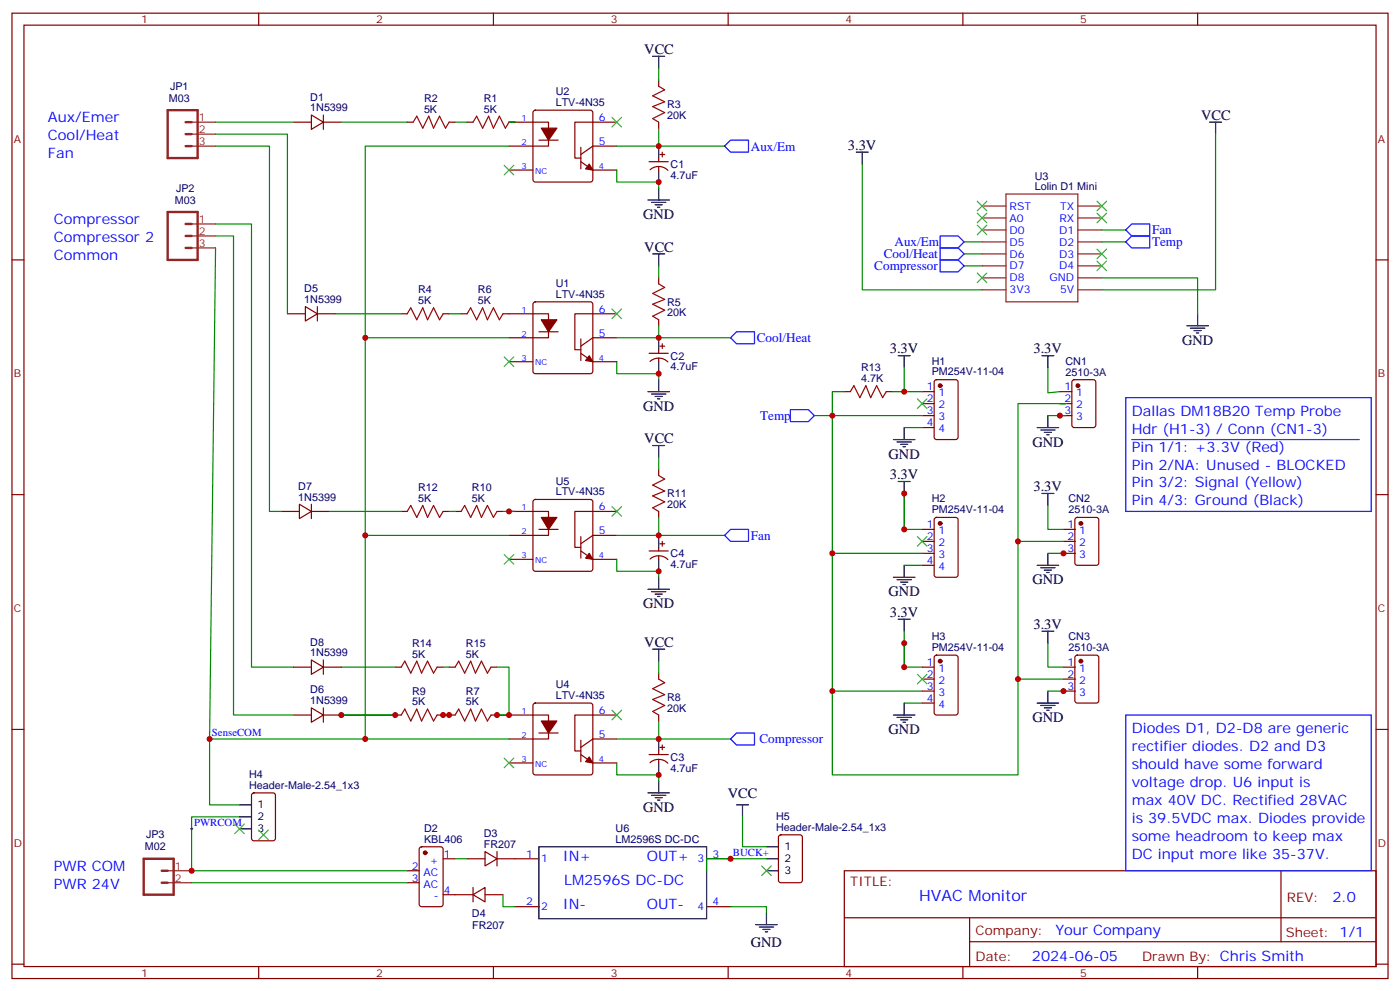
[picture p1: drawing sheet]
<svg xmlns="http://www.w3.org/2000/svg" width="412mm" height="292mm" viewBox="0 0 412 292" stroke-linecap="round" stroke-linejoin="round" font-family="sans-serif">
<g fill="none" stroke="#870000" stroke-width=".35">
<path d="M3.5 3.9h405.4v284.3h-405.4zM7.1 7.4h398.2v277.3h-398.2zM76.2 3.9v3.5M145.3 3.9v3.5M214.5 3.9v3.5M283.6 3.9v3.5M352.8 3.9v3.5M86.4 36h5.3M91.7 33.9l3.5 2.1-3.5 2.1zM95.2 36h5.3M95.2 33.9v4.2M119.9 36h1.8"/>
<path d="M132.3 36h1.8M137.6 36h1.7M149.9 36h11.7v7h-11.7M157.2 32.7l.5-.2h16.2l.5 .2 .2 .5v19.7l-.2 .5-.5 .2h-16.2l-.5-.2-.2-.5v-19.7zM181.7 36h-12.4v10.6h1.8M194 23.6v1.8M194 36v1.7M149.9 50.1h7.1M158.7 41.3h5.7M171.1 43.4v6.3M171.1 47.6l3.5 2.5h7.1M181.7 43h-7.1l-3.5 2.5"/>
<path d="M191.2 47.6h5.6M191.5 50a3.8 3.8 0 0 1 5.2 .2M194 46.6v1M194 49v1.1M194.4 45.5h1.4M195.1 44.8v1.4M3.5 76.6h3.6M405.3 76.6h3.6M84.7 92.4h5.3M90 90.3l3.5 2.1-3.5 2.1zM93.5 92.4h5.3M93.5 90.3v4.2"/>
<path d="M118.2 92.4h1.7M130.5 92.4h1.8M135.8 92.4h1.8M148.2 92.4h13.4v7.1h-11.7M157.2 89.1l.5-.2h16.2l.5 .2 .2 .5v19.8l-.2 .5-.5 .2h-16.2l-.5-.3-.2-.4v-19.8zM158.7 97.7h5.7M171.1 99.8v6.4M181.7 92.4h-12.4v10.6h1.8M181.7 99.5h-7.1l-3.5 2.5M194 81.8v1.8M194 94.2v1.8M149.9 106.5h7.1"/>
<path d="M171.1 104.1l3.5 2.4h7.1M191.2 104.1h5.6M191.5 106.5a3.8 3.8 0 0 1 5.2 .1M194 103v1.1M194 105.5v1M194.4 102h1.4M195.1 101.2v1.5M248.7 115.4h1.8M261.1 115.4h1.7M271.6 115.4h3.6M271.6 118.9h3.6M275.4 112l.5-.2h5.6l.7 .5v16.5l-.4 .6-5.9 .1-.7-.5v-16.5z"/>
<path d="M312.2 115.4h3.5M312.2 118.9h3.5M316 112l.4-.2h5.7l.6 .5 .1 12.9-.5 .7h-5.9l-.6-.4-.1-13zM194 138.3v1.8M271.6 122.4h3.6M271.6 125.9h3.6M312.2 122.4h3.5M3.5 145.7h3.6M82.9 150.6h5.3M88.2 148.5l3.5 2.1-3.5 2.2zM91.7 150.6h5.3M91.7 148.5v4.3"/>
<path d="M118.2 150.6h1.7M130.5 150.6h1.8M134.1 150.6h1.7M146.4 150.6h1.8M149.9 150.6h11.7v7.1h-11.7M157.2 147.3l.5-.2h16.2l.5 .2 .2 .5v19.8l-.2 .5-.5 .2h-16.2l-.5-.3-.2-.4v-19.8zM158.7 155.9h5.7M171.1 158v6.4M181.7 150.6h-12.4v10.6h1.8M181.7 157.7h-7.1l-3.5 2.5M194 150.6v1.8M195.1 159.5v1.4"/>
<path d="M271.6 155.9h3.6M271.6 159.5h3.6M275.4 152.6l.5-.2h5.6l.7 .4v16.5l-.4 .7h-5.9l-.7-.4v-16.5zM313.3 155.9h3.5M313.3 159.5h3.5M316.9 152.6l.4-.2h5.7l.6 .4 .1 13-.5 .7h-5.9l-.6-.5-.1-12.9zM405.3 145.7h3.6M149.9 164.7h7.1M171.1 162.3l3.5 2.4h7.1M191.2 162.3h5.6M191.5 164.7a3.8 3.8 0 0 1 5.2 .1M194 161.2v1.1"/>
<path d="M194 163.7v1M194.4 160.2h1.4M271.6 163h3.6M271.6 166.5h3.6M313.3 163h3.5M86.4 196.5h5.3M91.7 194.4l3.5 2.1-3.5 2.1zM95.2 194.4v4.2M95.2 196.5h5.3M116.4 196.5h1.8M128.8 196.5h1.7M132.3 196.5h1.8"/>
<path d="M144.6 196.5h1.8M194 198.3v1.7M271.6 196.5h3.6M275.4 193.2l.5-.2h5.6l.7 .4v16.5l-.4 .7h-5.9l-.7-.5v-16.4zM313.3 196.5h3.5M316.9 193.2l.4-.2h5.7l.6 .4 .1 13-.5 .6-5.9 .1-.6-.5-.1-12.9zM3.5 214.8h3.6M86.4 210.6h5.3M91.7 208.5l3.5 2.1-3.5 2.1zM95.2 208.5v4.2M95.2 210.6h5.3M116.4 210.6h1.8"/>
<path d="M128.8 210.6h1.7M132.3 210.6h1.8M144.6 210.6h1.8M149.9 210.6h11.7v7.1h-11.7M157.2 207.3l.5-.2h16.2l.5 .2 .2 .5v19.7l-.2 .5-.5 .2h-16.2l-.5-.2-.2-.5v-19.7zM158.7 215.9h5.7M171.1 218v6.4M181.7 210.6h-12.4v10.6h1.8M181.7 217.7h-7.1l-3.5 2.4M194 210.6v1.8M195.1 219.4v1.4M271.6 200h3.6"/>
<path d="M271.6 203.6h3.6M271.6 207.1h3.6M313.3 200h3.5M313.3 203.6h3.5M405.3 214.8h3.6M74.3 233.7l.5-.2h5.6l.7 .5v12.9l-.4 .7-5.9 .1-.7-.5v-13zM149.9 224.7h7.1M171.1 222.3l3.5 2.4h7.1M191.2 222.3h5.6M191.5 224.6a3.8 3.8 0 0 1 5.2 .2M194 221.2v1.1M194 223.7v1"/>
<path d="M194.4 220.1h1.4M119.9 256.5h3.6M119.9 260h3.6M123.7 249.6l.5-.2h5.6l.7 .4v16.5l-.4 .7-5.9 .1-.7-.5v-16.5zM130.5 252.9h3.6M137.6 252.9h5.3M142.9 250.8l3.5 2.1-3.5 2.2zM146.4 252.9h12.3M146.4 250.8v4.3M208.1 252.9h7.1M229.5 246.1l.5-.2h5.7l.6 .4 .1 13-.5 .6-5.9 .1-.6-.5-.1-12.9zM248.7 256.5h156.6v28.2h-156.6z"/>
<path d="M377.3 256.5v20.9M130.5 263.5h8.8M139.3 263.5l3.6-2.1v4.2zM139.3 261.4v4.2M142.9 263.5h5.3M151.7 267.1h7M208.1 267.1h7.1M248.7 270.3h156.5M285.6 277.4h119.6M285.6 270.3v14.1M3.5 284h3.6M76.2 284.7v3.5"/>
<path d="M145.3 284.7v3.5M214.5 284.7v3.5M283.6 284.7v3.5M352.8 284.7v3.5M405.3 284h3.6"/>
</g>
<g fill="#870000" stroke="#870000" stroke-width=".35">
<path d="M159.5 37.7h4.5l-2.4 3.6z"/>
<path d="M173.6 48.3l1 1.8-2.1-.4z"/>
<path d="M159.5 94.2h4.5l-2.4 3.5z"/>
<path d="M173.6 104.8l1 1.7-2.1-.3z"/>
<path d="M159.5 212.4h4.5l-2.4 3.5z"/>
<path d="M173.6 223l1 1.7-2.1-.3z"/>
<path d="M159.5 152.4h4.5l-2.4 3.5z"/>
<path d="M173.6 163l1 1.7-2.1-.3z"/>
<circle cx="125.2" cy="251.2" r=".53"/>
<circle cx="276.9" cy="113.6" r=".53"/>
<circle cx="276.9" cy="154.2" r=".53"/>
<circle cx="276.9" cy="194.7" r=".53"/>
<circle cx="317.5" cy="113.6" r=".53"/>
<circle cx="318.4" cy="154.2" r=".53"/>
<circle cx="318.4" cy="194.7" r=".53"/>
</g>
<g fill="none" stroke="#000" stroke-width=".35">
<path d="M192.3 16.6h3.5M194 16.6v3.5M356.3 36h3.5M358.1 36v3.5M190.9 58.9h6.3M191.9 59.6h4.2M194 43v3.6M194 50.1v3.5M194 55.4v3.5M252.2 44.8h3.6M254 44.8v3.5M192.3 74.8h3.5"/>
<path d="M193 60.3h2.1M193.7 61h.7M194 74.8v3.5M194 99.5v3.5M349.6 96h6.4M350.7 96.7h4.2M351.7 97.4h2.1M352.4 98.1h.7M352.8 92.4v3.6M190.9 115.4h6.3M191.9 116.1h4.2M193 116.8h2.1"/>
<path d="M193.7 117.5h.7M194 106.5v3.6M194 111.8v3.6M264.6 104.8h3.5M266.3 104.8v3.5M306.9 104.8h3.5M308.7 104.8v3.5M192.3 131.2h3.5M194 131.2v3.6M263.2 129.5h6.3M264.2 130.2h4.3M265.3 130.9h2.1"/>
<path d="M266 131.6h.7M266.3 125.9v3.6M305.5 125.9h6.4M306.6 126.6h4.2M307.6 127.4h2.1M308.3 128.1h.7M308.7 122.4v3.5M194 157.7v3.5M264.6 141.8h3.5M266.3 141.8v3.5M306.9 145.3h3.5M308.7 145.3v3.6"/>
<path d="M190.9 173.6h6.3M191.9 174.3h4.2M193 175h2.1M193.7 175.7h.7M194 164.7v3.6M194 170v3.6M263.2 170h6.3M264.2 170.7h4.3M265.3 171.5h2.1M266 172.2h.7M266.3 166.5v3.5M305.5 166.5h6.4"/>
<path d="M306.6 167.2h4.2M307.6 167.9h2.1M308.3 168.6h.7M308.7 163v3.5M192.3 191.2h3.5M194 191.2v3.5M264.6 182.4h3.5M266.3 182.4v3.5M306.9 185.9h3.5M308.7 185.9v3.5M194 217.7v3.5M263.2 210.6h6.3"/>
<path d="M264.2 211.3h4.3M265.3 212h2.1M266 212.7h.7M266.3 207.1v3.5M305.5 207.1h6.4M306.6 207.8h4.2M307.6 208.5h2.1M308.3 209.2h.7M308.7 203.6v3.5M70.6 237.1h3.5M190.9 233.5h6.3M191.9 234.2h4.2"/>
<path d="M193 235h2.1M193.7 235.7h.7M194 224.7v3.5M194 230v3.5M217 237.1h3.5M218.7 237.1v3.5M70.6 244.1h3.5M70.6 240.6h3.5M158.7 249.4h49.4v21.2h-49.4zM225.8 256.5h3.5M225.8 249.4h3.5M225.8 252.9h3.5"/>
<path d="M222.6 272.3h6.4M223.7 273.1h4.2M224.7 273.8h2.1M225.4 274.5h.7M225.8 268.8v3.5"/>
</g>
<g fill="none" stroke="#008700" stroke-width=".35">
<path d="M63.5 39.5h21.2v52.9M63.5 36h22.9M100.5 36h19.4M134.1 36h3.5M149.9 36h1.8M194 20.1v3.5M194 37.7v5.3M358.1 39.5v45.9h-33.5M63.5 43h15.9v107.6h3.5M149.9 43h-42.3v56.5M181.7 50.1v3.5h12.3v1.8M181.7 43h31.7"/>
<path d="M254 48.3v37.1h35.3M63.5 66h10.6v130.5h12.3M63.5 73l-1.8 144.7h88.2M63.5 69.5h5.3v141.1h17.6M194 78.3v3.5M284 78.3h5.3M284 71.3h5.3M284 74.8h5.3M324.6 67.7h7M324.6 71.3h7M98.8 92.4h19.4M132.3 92.4h3.5"/>
<path d="M149.9 99.5h-42.3v58.2M181.7 99.5h12.3M194 96v3.5h21.2M324.6 81.8h28.2v10.6M181.7 106.5v3.6h12.3v1.7M248.7 115.4h-3.5v7h-5.3M262.8 115.4h3.5M266.3 108.3v7.1h5.3M308.7 108.3v7.4l3.5-.3M312.2 118.9h1.8h-14.1v40.6M194 134.8v3.5M266.3 125.9h5.3"/>
<path d="M271.6 122.4h-26.4v40.6h26.4M308.7 122.4h5.3M97 150.6h21.2M132.3 150.6h1.8M148.2 150.6h3.5M149.9 157.7h-42.3v60M181.7 157.7h31.7M194 152.4v5.3M266.3 155.9v-10.6v10.6h5.3M308.7 148.9v7h4.6M313.3 159.5h-13.4v40.5M181.7 164.7v3.6h12.3v1.7"/>
<path d="M245.2 163v40.6h26.4M266.3 166.5h5.3M308.7 163h5.3M100.5 196.5h15.9M130.5 196.5h1.8M146.4 196.5h3.5v14.1h-3.5M194 194.7v3.6M266.3 189.4v7.1h5.3M266.3 185.9v10.6M308.7 189.4v7.1h4.6M61.7 217.7v19.4h8.9M100.5 210.6h15.9"/>
<path d="M130.5 210.6h1.8M181.7 217.7h33.5M194 212.4v5.3M266.3 207.1h5.3M308.7 203.6h5.3M313.3 200h-13.4v28.2h-54.7v-24.6M181.7 224.7v3.5h12.3v1.8M56.4 260h63.5M70.6 240.6h-14.2v15.9h63.5M134.1 252.9h3.5M218.7 240.6v8.8h7.1M225.8 252.9h-17.7v3.6"/>
<path d="M148.2 263.5v3.6h3.5M215.2 267.1h10.6v1.7"/>
</g>
<g fill="none" stroke="#8c2424" stroke-width=".35">
<path d="M56.4 39.5h7.1M56.4 36h7.1M56.4 43h7.1M296.3 57.2h21.2v31.7h-21.2zM56.4 73h7.1M56.4 69.5h7.1M56.4 66h7.1M289.3 67.7h7M289.3 64.2h7M289.3 60.7h7M289.3 78.3h7M289.3 74.8h7"/>
<path d="M289.3 71.3h7M317.5 67.7h7.1M317.5 64.2h7.1M317.5 60.7h7.1M317.5 78.3h7.1M317.5 74.8h7.1M317.5 71.3h7.1M289.3 85.4h7M289.3 81.8h7M317.5 85.4h7.1M317.5 81.8h7.1M49.4 260h7"/>
<path d="M49.4 256.5h7"/>
</g>
<g fill="none" stroke="#a10000" stroke-width=".35">
<path d="M121.7 36l1.1-1.8 1.7 3.5 1.8-3.5 1.4 3.5 1.8-3.5 1.7 3.5 1.1-1.7M139.3 36l1.1-1.8 1.8 3.5 1.7-3.5 1.4 3.5 1.8-3.5 1.8 3.5 1-1.7M194 25.4l1.8 1.1-3.5 1.7 3.5 1.8-3.5 1.4 3.5 1.8-3.5 1.7 1.7 1.1M119.9 92.4l1.1-1.7 1.8 3.5 1.7-3.5 1.4 3.5 1.8-3.5 1.8 3.5 1-1.8M137.6 92.4l1-1.7 1.8 3.5 1.8-3.5 1.4 3.5 1.7-3.5 1.8 3.5 1.1-1.8M194 83.6l1.8 1.1-3.5 1.7 3.5 1.8-3.5 1.4 3.5 1.8-3.5 1.7 1.7 1.1M250.5 115.4l1-1.8 1.8 3.5 1.8-3.5 1.4 3.5 1.7-3.5 1.8 3.5 1.1-1.7M119.9 150.6l1.1-1.7 1.8 3.5 1.7-3.5 1.4 3.5 1.8-3.5 1.8 3.5 1-1.8M135.8 150.6l1.1-1.7 1.7 3.5 1.8-3.5 1.4 3.5 1.8-3.5 1.7 3.5 1.1-1.8M194 140.1l1.8 1-3.5 1.8 3.5 1.7-3.5 1.5 3.5 1.7-3.5 1.8 1.7 1M118.2 196.5l1-1.8 1.8 3.6 1.8-3.6 1.4 3.6 1.7-3.6 1.8 3.6 1.1-1.8M134.1 196.5l1-1.8 1.8 3.6 1.7-3.6 1.5 3.6 1.7-3.6 1.8 3.6 1-1.8"/>
<path d="M118.2 210.6l1-1.8 1.8 3.6 1.8-3.6 1.4 3.6 1.7-3.6 1.8 3.6 1.1-1.8M134.1 210.6l1-1.8 1.8 3.6 1.7-3.6 1.5 3.6 1.7-3.6 1.8 3.6 1-1.8M194 200l1.8 1.1-3.5 1.7 3.5 1.8-3.5 1.4 3.5 1.8-3.5 1.8 1.7 1"/>
</g>
<path d="M213.4 43l1.8-1.7h5.3v3.5h-5.3zM276.9 76.6h5.3l1.8 1.7-1.8 1.8h-5.3zM276.9 69.5h5.3l1.8 1.8-1.8 1.7h-5.3zM276.9 73h5.3l1.8 1.8-1.8 1.8h-5.3zM331.6 67.7l1.8-1.7h5.3v3.5h-5.3zM333.4 69.5h5.3v3.5h-5.3l-1.8-1.7zM215.2 99.5l1.8-1.8h5.2v3.5h-5.2zM331.6 117.1h72.3v33.5h-72.3zM232.8 120.7h5.3l1.8 1.7-1.8 1.8h-5.3zM213.4 157.7l1.8-1.8h5.3v3.6h-5.3zM215.2 217.7l1.8-1.8h5.2v3.5h-5.2zM331.6 210.6h72.3v45.9h-72.3z" fill="none" stroke="#00f" stroke-width=".35"/>
<g fill="none" stroke="#3c3" stroke-width=".35">
<path d="M180.3 34.6l2.8 2.8M183.1 34.6l-2.8 2.8M148.5 48.7l2.8 2.8M151.3 48.7l-2.8 2.8M287.9 59.3l2.8 2.8M290.7 59.3l-2.8 2.8M323.1 59.3l2.9 2.8M326 59.3l-2.9 2.8M287.9 62.8l2.8 2.8M287.9 66.3l2.8 2.8M290.7 62.8l-2.8 2.8M290.7 66.3l-2.8 2.8"/>
<path d="M323.1 62.8l2.9 2.8M323.1 73.4l2.9 2.8M323.1 76.9l2.9 2.8M326 62.8l-2.9 2.8M326 73.4l-2.9 2.8M326 76.9l-2.9 2.8M180.3 91l2.8 2.8M183.1 91l-2.8 2.8M287.9 80.4l2.8 2.9M290.7 80.4l-2.8 2.9M148.5 105.1l2.8 2.9M151.3 105.1l-2.8 2.9"/>
<path d="M270.2 117.5l2.8 2.8M273 117.5l-2.8 2.8M180.3 149.2l2.8 2.8M183.1 149.2l-2.8 2.8M270.2 158l2.8 2.9M273 158l-2.8 2.9M148.5 163.3l2.8 2.9M151.3 163.3l-2.8 2.9M270.2 198.6l2.8 2.8M273 198.6l-2.8 2.8M180.3 209.2l2.8 2.8M183.1 209.2l-2.8 2.8"/>
<path d="M148.5 223.3l2.8 2.8M151.3 223.3l-2.8 2.8M69.1 242.7l2.9 2.8M72 242.7l-2.9 2.8M76.2 244.5l2.8 2.8M79 244.5l-2.8 2.8M224.4 255.1l2.8 2.8M227.2 255.1l-2.8 2.8"/>
</g>
<path d="M49.4 32.5h8.8v14.1h-8.8zM54.7 36h1.7M54.7 39.5h1.7M54.7 43h1.7M49.4 62.4h8.8v14.2h-8.8zM54.7 66h1.7M54.7 69.5h1.7M54.7 73h1.7M42.3 252.9h8.9v10.6h-8.9zM47.6 256.5h1.8M47.6 260h1.8" fill="none" stroke="#8c2424" stroke-width=".71"/>
<path d="M61.4 217.7h.7M61.7 217.3v.7M56.1 244.1h.7M56.4 243.8v.7M214.8 252.9h.7M215.2 252.6v.7" fill="none" stroke="#000" stroke-width=".29"/>
<path d="M333.4 129.5h67" fill="none" stroke="#03f" stroke-width=".35"/>
<g fill="#c00">
<circle cx="149.9" cy="150.6" r=".88"/>
<circle cx="245.2" cy="163" r=".88"/>
<circle cx="194" cy="99.5" r=".88"/>
<circle cx="194" cy="110.1" r=".88"/>
<circle cx="194" cy="53.6" r=".88"/>
<circle cx="194" cy="43" r=".88"/>
<circle cx="194" cy="228.2" r=".88"/>
<circle cx="194" cy="217.7" r=".88"/>
<circle cx="194" cy="168.3" r=".88"/>
<circle cx="194" cy="157.7" r=".88"/>
<circle cx="266.3" cy="196.5" r=".88"/>
<circle cx="245.2" cy="122.4" r=".88"/>
<circle cx="266.3" cy="155.9" r=".88"/>
<circle cx="149.9" cy="210.6" r=".88"/>
<circle cx="116.4" cy="210.6" r=".88"/>
<circle cx="146.4" cy="210.6" r=".88"/>
<circle cx="130.5" cy="210.6" r=".88"/>
<circle cx="132.3" cy="210.6" r=".88"/>
<circle cx="100.5" cy="210.6" r=".88"/>
<circle cx="107.6" cy="99.5" r=".88"/>
<circle cx="107.6" cy="217.7" r=".88"/>
<circle cx="107.6" cy="157.7" r=".88"/>
<circle cx="56.4" cy="256.5" r=".88"/>
<circle cx="61.7" cy="217.7" r=".88"/>
<circle cx="215.2" cy="252.9" r=".88"/>
<circle cx="266.3" cy="145.3" r=".88"/>
<circle cx="266.3" cy="115.4" r=".88"/>
<circle cx="266.3" cy="189.4" r=".88"/>
<circle cx="313.3" cy="163" r=".88"/>
<circle cx="313.3" cy="203.6" r=".88"/>
<circle cx="245.2" cy="203.6" r=".88"/>
<circle cx="299.9" cy="159.5" r=".88"/>
<circle cx="299.9" cy="200" r=".88"/>
<circle cx="312.2" cy="122.4" r=".88"/>
</g>
<text font-size="4.6" fill="#00f" x="270.8" y="265.5">HVAC Monitor</text>
<g font-size="4.2">
<text x="189.8" y="15.9">VCC</text>
<text x="353.8" y="35.3">VCC</text>
<text x="249.8" y="44.1">3.3V</text>
<text x="189.4" y="64.6">GND</text>
<text x="189.8" y="74.1">VCC</text>
<text x="348.2" y="101.6">GND</text>
<text x="262.1" y="104.1">3.3V</text>
<text x="304.4" y="104.1">3.3V</text>
<text x="189.4" y="121">GND</text>
<text x="189.8" y="130.5">VCC</text>
<text x="304.1" y="131.6">GND</text>
<text x="261.8" y="135.1">GND</text>
<text x="262.1" y="141.1">3.3V</text>
<text x="304.4" y="144.6">3.3V</text>
<text x="304.1" y="172.2">GND</text>
<text x="189.4" y="179.2">GND</text>
<text x="261.8" y="175.7">GND</text>
<text x="262.1" y="181.7">3.3V</text>
<text x="304.4" y="185.2">3.3V</text>
<text x="189.8" y="190.5">VCC</text>
<text x="304.1" y="212.7">GND</text>
<text x="261.8" y="216.3">GND</text>
<text x="189.4" y="239.2">GND</text>
<text x="214.4" y="234.9">VCC</text>
<text x="221.2" y="279.1">GND</text>
</g>
<g font-size="4.2" fill="#00f">
<text x="14.1" y="36">Aux/Emer</text>
<text x="14.1" y="41.3">Cool/Heat</text>
<text x="14.1" y="46.6">Fan</text>
<text x="15.9" y="66">Compressor</text>
<text x="15.9" y="71.3">Compressor 2</text>
<text x="15.9" y="76.6">Common</text>
<text x="333.4" y="122.4">Dallas DM18B20 Temp Probe</text>
<text x="333.4" y="127.7">Hdr (H1-3) / Conn (CN1-3)</text>
<text x="333.4" y="133">Pin 1/1: +3.3V (Red)</text>
<text x="333.4" y="138.3">Pin 2/NA: Unused - BLOCKED</text>
<text x="333.4" y="143.6">Pin 3/2: Signal (Yellow)</text>
<text x="333.4" y="148.9">Pin 4/3: Ground (Black)</text>
<text x="333.4" y="215.9">Diodes D1, D2-D8 are generic</text>
<text x="333.4" y="221.2">rectifier diodes. D2 and D3</text>
<text x="333.4" y="226.5">should have some forward</text>
<text x="333.4" y="231.8">voltage drop. U6 input is</text>
<text x="333.4" y="237.1">max 40V DC. Rectified 28VAC</text>
<text x="333.4" y="242.4">is 39.5VDC max. Diodes provide</text>
<text x="333.4" y="247.7">some headroom to keep max</text>
<text x="15.9" y="256.5">PWR COM</text>
<text x="165.8" y="253.7">IN+</text>
<text x="190.5" y="253.7">OUT+</text>
<text x="333.4" y="252.9">DC input more like 35-37V.</text>
<text x="15.9" y="261.8">PWR 24V</text>
<text x="166.2" y="260.7">LM2596S DC-DC</text>
<text x="165.8" y="267.8">IN-</text>
<text x="190.5" y="267.8">OUT-</text>
<text x="392.5" y="265.7">2.0</text>
<text x="310.9" y="275.3">Your Company</text>
<text x="304" y="283.1">2024-06-05</text>
</g>
<g font-size="3.9" fill="#00f">
<text x="221.2" y="44.3">Aux/Em</text>
<text x="339.4" y="68.9">Fan</text>
<text x="260.3" y="76">Cool/Heat</text>
<text x="263.5" y="72.5">Aux/Em</text>
<text x="339.4" y="72.5">Temp</text>
<text x="257.5" y="79.5">Compressor</text>
<text x="223" y="100.7">Cool/Heat</text>
<text x="223.9" y="123.6">Temp</text>
<text x="221.2" y="159">Fan</text>
<text x="223.7" y="218.9">Compressor</text>
</g>
<g font-size="3.9" fill="#800">
<text x="250.5" y="261.1">TITLE:</text>
<text x="379.1" y="265.7">REV:</text>
<text x="287.4" y="275.3">Company:</text>
<text x="378.7" y="275.9">Sheet: 1/1</text>
<text x="287.4" y="282.9">Date:</text>
<text x="336.4" y="283">Drawn By: Chris Smith</text>
</g>
<g font-size="3.2" fill="#800">
<text x="41.6" y="6.9">1</text>
<text x="110.8" y="6.9">2</text>
<text x="179.9" y="6.9">3</text>
<text x="249.1" y="6.9">4</text>
<text x="318.2" y="6.9">5</text>
<text x="4.1" y="42">A</text>
<text x="405.9" y="42">A</text>
<text x="4.1" y="111.1">B</text>
<text x="405.9" y="111.1">B</text>
<text x="4.1" y="180.3">C</text>
<text x="405.9" y="180.3">C</text>
<text x="4.1" y="249.4">D</text>
<text x="405.9" y="249.4">D</text>
<text x="41.6" y="287.7">1</text>
<text x="110.8" y="287.7">2</text>
<text x="179.9" y="287.7">3</text>
<text x="249.1" y="287.7">4</text>
<text x="318.2" y="287.7">5</text>
</g>
<g font-size="3.2" fill="#000080">
<text x="50.1" y="26.5">JP1</text>
<text x="91.4" y="29.6">D1</text>
<text x="124.9" y="30">R2</text>
<text x="142.5" y="30">R1</text>
<text x="163.7" y="28.1">U2</text>
<text x="49.7" y="30">M03</text>
<text x="91.4" y="32.8">1N5399</text>
<text x="124.9" y="33.2">5K</text>
<text x="142.5" y="33.2">5K</text>
<text x="163.7" y="31.2">LTV-4N35</text>
<text x="196.5" y="35">20K</text>
<text x="196.5" y="31.8">R3</text>
<text x="197.6" y="52.6">4.7uF</text>
<text x="197.6" y="49.5">C1</text>
<text x="304.8" y="52.9">U3</text>
<text x="51.5" y="60">M03</text>
<text x="51.8" y="56.5">JP2</text>
<text x="304.8" y="56.1">Lolin D1 Mini</text>
<text x="89.6" y="89.3">1N5399</text>
<text x="89.6" y="86.1">D5</text>
<text x="123.1" y="89.6">5K</text>
<text x="123.1" y="86.4">R4</text>
<text x="140.8" y="89.6">5K</text>
<text x="140.8" y="86.4">R6</text>
<text x="163.7" y="87.6">LTV-4N35</text>
<text x="163.7" y="84.5">U1</text>
<text x="196.5" y="93.2">20K</text>
<text x="196.5" y="90">R5</text>
<text x="197.6" y="106">C2</text>
<text x="274.5" y="107.4">H1</text>
<text x="313.9" y="107.4">CN1</text>
<text x="197.6" y="109.1">4.7uF</text>
<text x="253.7" y="112.5">4.7K</text>
<text x="253.7" y="109.3">R13</text>
<text x="274.5" y="110.6">PM254V-11-04</text>
<text x="313.9" y="110.6">2510-3A</text>
<text x="163.7" y="142.7">U5</text>
<text x="87.9" y="147.5">1N5399</text>
<text x="87.9" y="144.3">D7</text>
<text x="123.1" y="147.8">5K</text>
<text x="123.1" y="144.6">R12</text>
<text x="139" y="147.8">5K</text>
<text x="139" y="144.6">R10</text>
<text x="163.7" y="145.9">LTV-4N35</text>
<text x="196.5" y="149.7">20K</text>
<text x="196.5" y="146.5">R11</text>
<text x="274.5" y="148">H2</text>
<text x="314.7" y="147.9">CN2</text>
<text x="274.5" y="151.2">PM254V-11-04</text>
<text x="314.7" y="151.2">2510-3A</text>
<text x="197.6" y="167.3">4.7uF</text>
<text x="197.6" y="164.2">C4</text>
<text x="91.4" y="190.1">D8</text>
<text x="121.4" y="190.5">R14</text>
<text x="137.2" y="190.5">R15</text>
<text x="274.5" y="191.7">PM254V-11-04</text>
<text x="274.5" y="188.6">H3</text>
<text x="314.7" y="191.8">2510-3A</text>
<text x="314.7" y="188.5">CN3</text>
<text x="91.4" y="193.3">1N5399</text>
<text x="121.4" y="193.7">5K</text>
<text x="137.2" y="193.7">5K</text>
<text x="163.7" y="202.7">U4</text>
<text x="91.4" y="207.4">1N5399</text>
<text x="91.4" y="204.3">D6</text>
<text x="121.4" y="207.8">5K</text>
<text x="121.4" y="204.6">R9</text>
<text x="137.2" y="207.8">5K</text>
<text x="137.2" y="204.6">R7</text>
<text x="163.7" y="205.8">LTV-4N35</text>
<text x="196.5" y="209.6">20K</text>
<text x="196.5" y="206.5">R8</text>
<text x="197.6" y="227.3">4.7uF</text>
<text x="197.6" y="224.2">C3</text>
<text x="73.4" y="232.5">Header-Male-2.54_1x3</text>
<text x="73.4" y="229.2">H4</text>
<text x="124.9" y="245">D2</text>
<text x="181.3" y="245.1">U6</text>
<text x="228.6" y="244.8">Header-Male-2.54_1x3</text>
<text x="228.6" y="241.6">H5</text>
<text x="42.7" y="250.5">M02</text>
<text x="43" y="247">JP3</text>
<text x="124.9" y="248.2">KBL406</text>
<text x="142.5" y="249.8">FR207</text>
<text x="142.5" y="246.6">D3</text>
<text x="181.3" y="248.2">LM2596S DC-DC</text>
<text x="139" y="270">D4</text>
<text x="139.1" y="273.5">FR207</text>
</g>
<g font-size="3.2" fill="#8d2323">
<text x="58.6" y="35.6">1</text>
<text x="58.6" y="39.2">2</text>
<text x="58.6" y="42.7">3</text>
<text x="58.6" y="65.6">1</text>
<text x="58.6" y="69.1">2</text>
<text x="58.6" y="72.7">3</text>
<text x="51.5" y="256.1">1</text>
<text x="51.5" y="259.6">2</text>
</g>
<g font-size="3.2" fill="#00f">
<text x="176.4" y="35.6">6</text>
<text x="176.4" y="42.7">5</text>
<text x="297.4" y="65.3">A0</text>
<text x="297.4" y="61.7">RST</text>
<text x="312.1" y="65.3">RX</text>
<text x="312.3" y="61.7">TX</text>
<text x="297.4" y="68.8">D0</text>
<text x="312" y="68.8">D1</text>
<text x="297.4" y="75.8">D6</text>
<text x="297.4" y="72.3">D5</text>
<text x="312" y="75.8">D3</text>
<text x="312" y="72.3">D2</text>
<text x="297.4" y="82.9">D8</text>
<text x="297.4" y="79.4">D7</text>
<text x="309.2" y="82.9">GND</text>
<text x="312" y="79.4">D4</text>
<text x="297.4" y="86.4">3V3</text>
<text x="312.3" y="86.4">5V</text>
<text x="176.4" y="92.1">6</text>
<text x="176.4" y="99.1">5</text>
<text x="273" y="115">1</text>
<text x="273" y="118.5">2</text>
<text x="276.5" y="116.8">1</text>
<text x="313.5" y="115">1</text>
<text x="313.5" y="118.5">2</text>
<text x="317" y="116.8">1</text>
<text x="273" y="122.1">3</text>
<text x="273" y="125.6">4</text>
<text x="276.5" y="120.3">2</text>
<text x="276.5" y="123.8">3</text>
<text x="313.5" y="122.1">3</text>
<text x="317" y="120.3">2</text>
<text x="317" y="123.8">3</text>
<text x="276.5" y="127.4">4</text>
<text x="176.4" y="150.3">6</text>
<text x="273" y="155.6">1</text>
<text x="314.4" y="155.6">1</text>
<text x="176.4" y="157.3">5</text>
<text x="273" y="159.1">2</text>
<text x="276.5" y="157.3">1</text>
<text x="276.5" y="160.9">2</text>
<text x="314.4" y="159.1">2</text>
<text x="317.9" y="157.3">1</text>
<text x="317.9" y="160.9">2</text>
<text x="273" y="162.6">3</text>
<text x="273" y="166.2">4</text>
<text x="276.5" y="164.4">3</text>
<text x="276.5" y="167.9">4</text>
<text x="314.4" y="162.6">3</text>
<text x="317.9" y="164.4">3</text>
<text x="273" y="196.1">1</text>
<text x="276.5" y="197.9">1</text>
<text x="314.4" y="196.1">1</text>
<text x="317.9" y="197.9">1</text>
<text x="273" y="199.7">2</text>
<text x="273" y="203.2">3</text>
<text x="276.5" y="201.4">2</text>
<text x="314.4" y="199.7">2</text>
<text x="314.4" y="203.2">3</text>
<text x="317.9" y="201.4">2</text>
<text x="273" y="206.7">4</text>
<text x="276.5" y="205">3</text>
<text x="276.5" y="208.5">4</text>
<text x="317.9" y="205">3</text>
<text x="176.4" y="210.3">6</text>
<text x="62.4" y="216.8">SenseCOM</text>
<text x="176.4" y="217.3">5</text>
<text x="57.1" y="243.2">PWRCOM</text>
<text x="121.3" y="256.1">2</text>
<text x="124.8" y="257.9">AC</text>
<text x="126.6" y="254.4">+</text>
<text x="130.7" y="252.6">1</text>
<text x="155" y="252.6">1</text>
<text x="159.5" y="254">1</text>
<text x="205.4" y="254">3</text>
<text x="209.9" y="252.6">3</text>
<text x="215.9" y="252.1">BUCK+</text>
<text x="121.3" y="259.6">3</text>
<text x="124.8" y="261.4">AC</text>
<text x="130.7" y="263.2">4</text>
<text x="127.8" y="264.9">-</text>
<text x="155" y="266.7">2</text>
<text x="159.5" y="268.1">2</text>
<text x="205.4" y="268.1">4</text>
<text x="209.9" y="266.7">4</text>
</g>
<g font-size="3.2">
<text x="75.8" y="238.1">1</text>
<text x="75.8" y="245.2">3</text>
<text x="75.8" y="241.7">2</text>
<text x="231.1" y="250.5">1</text>
<text x="231.1" y="257.5">3</text>
<text x="231.1" y="254">2</text>
</g>
<g font-size="2.5" fill="#00f">
<text x="153.7" y="35.6">1</text>
<text x="153.7" y="42.7">2</text>
<text x="153.7" y="49.7">3</text>
<text x="157.7" y="51.2">NC</text>
<text x="176.4" y="49.7">4</text>
<text x="153.7" y="92.1">1</text>
<text x="153.7" y="99.1">2</text>
<text x="153.7" y="106.2">3</text>
<text x="157.7" y="107.6">NC</text>
<text x="176.4" y="106.2">4</text>
<text x="153.7" y="150.3">1</text>
<text x="153.7" y="157.3">2</text>
<text x="153.7" y="164.4">3</text>
<text x="157.7" y="165.8">NC</text>
<text x="176.4" y="164.4">4</text>
<text x="153.7" y="210.3">1</text>
<text x="153.7" y="217.3">2</text>
<text x="153.7" y="224.4">3</text>
<text x="157.7" y="225.8">NC</text>
<text x="176.4" y="224.4">4</text>
</g>
</svg>
